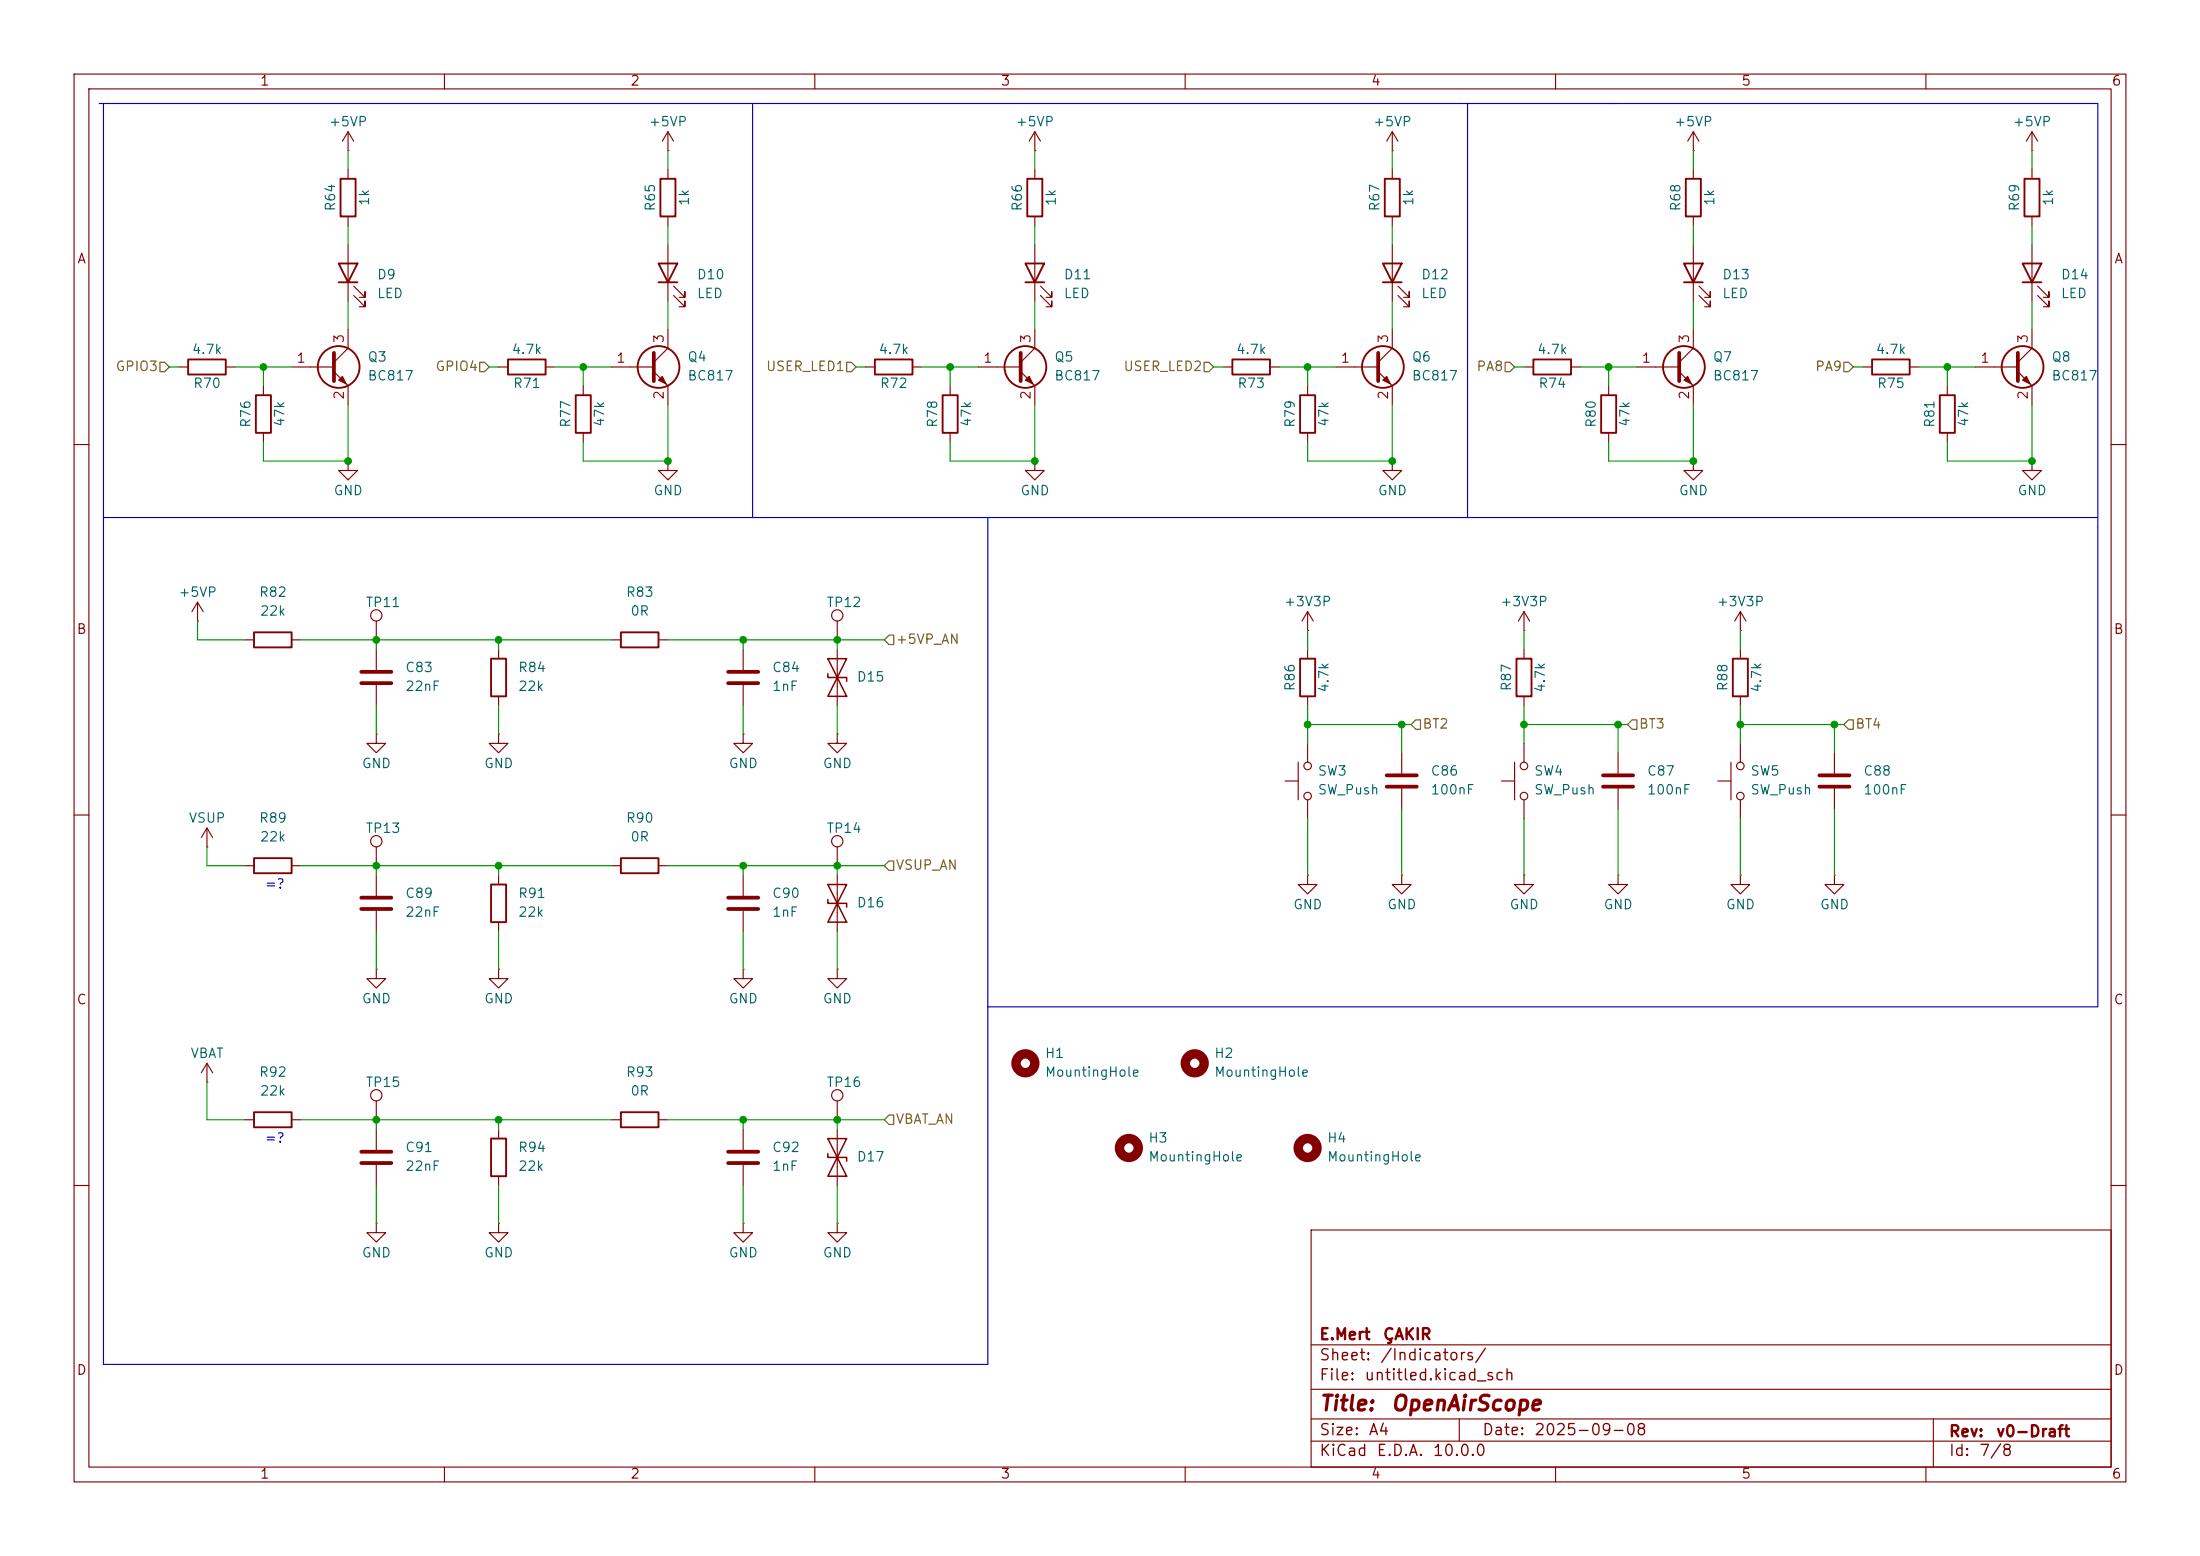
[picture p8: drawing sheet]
<svg xmlns="http://www.w3.org/2000/svg" width="297mm" height="210mm" viewBox="0 0 297 210" stroke-linecap="round" stroke-linejoin="round" font-family="sans-serif">
<g fill="none" stroke="#840000" stroke-width=".15">
<path d="M10 10h277v190h-277zM12 12h273v186h-273zM47 17.8v2.5M47 17.8l-.8 1.3M47 17.8l.8 1.3M60 10v2M90.2 17.8v2.5M90.2 17.8l-.8 1.3M90.2 17.8l.7 1.3M110 10v2M139.7 17.8l-.8 1.3M139.7 17.8l.8 1.3"/>
<path d="M139.7 17.8v2.5M160 10v2M188 17.8v2.5M188 17.8l-.8 1.3M188 17.8l.7 1.3M210 10v2M228.6 17.8v2.5M228.6 17.8l-.8 1.3M228.6 17.8l.8 1.3M260 10v2M274.3 17.8v2.5M274.3 17.8l-.7 1.3"/>
<path d="M274.3 17.8l.8 1.3M47 20.3h.1M47 22.9v1.2M47 29.2v1.3M47 33v7.6M47.8 39.9l1.5 1.5v-.8v.8h-.8M47.8 38.6l1.5 1.5v-.7v.7h-.8M90.2 20.3h.1M90.2 22.9v1.2M90.2 29.2v1.3M90.2 33v7.6M90.9 39.9l1.6 1.5v-.8v.8h-.8"/>
<path d="M90.9 38.6l1.6 1.5v-.7v.7h-.8M139.7 20.3h.1M139.7 22.9v1.2M139.7 29.2v1.3M139.7 33v7.6M140.5 39.9l1.5 1.5v-.8v.8h-.8M140.5 38.6l1.5 1.5v-.7v.7h-.8M188 20.3h.1M188 22.9v1.2M188 29.2v1.3M188 33v7.6M188.7 39.9l1.5 1.5v-.8v.8h-.7"/>
<path d="M188.7 38.6l1.5 1.5v-.7v.7h-.7M228.6 20.3h.1M228.6 22.9v1.2M228.6 29.2v1.3M228.6 33v7.6M229.4 39.9l1.5 1.5v-.8v.8h-.8M229.4 38.6l1.5 1.5v-.7v.7h-.8M274.3 20.3h.1M274.3 22.9v1.2M274.3 29.2v1.3M274.3 33v7.6M275.1 39.9l1.5 1.5v-.8v.8h-.8"/>
<path d="M275.1 38.6l1.5 1.5v-.7v.7h-.8M24.1 49.5h1.3M30.5 49.5h1.2M35.6 52.1v1.2M35.6 58.4v1.3M39.4 49.5h5.7M45.1 50.2l1.9 1.9v2.5M47 44.5v2.5l-1.9 1.9M67.3 49.5h1.3M73.7 49.5h1.2M78.7 52.1v1.2M78.7 58.4v1.3"/>
<path d="M82.5 49.5h5.8M88.3 50.2l1.9 1.9v2.5M90.2 44.5v2.5l-1.9 1.9M116.8 49.5h1.3M123.2 49.5h1.3M128.3 52.1v1.2M128.3 58.4v1.3M132.1 49.5h5.7M137.8 50.2l1.9 1.9v2.5M139.7 44.5v2.5l-1.9 1.9M165.1 49.5h1.3M171.4 49.5h1.3"/>
<path d="M176.5 52.1v1.2M176.5 58.4v1.3M180.3 49.5h5.8M186.1 50.2l1.9 1.9v2.5M188 44.5v2.5l-1.9 1.9M205.7 49.5h1.3M212.1 49.5h1.3M217.2 52.1v1.2M217.2 58.4v1.3M221 49.5h5.7M226.7 50.2l1.9 1.9v2.5M228.6 44.5v2.5l-1.9 1.9"/>
<path d="M251.5 49.5h1.2M257.8 49.5h1.3M262.9 52.1v1.2M262.9 58.4v1.3M266.7 49.5h5.7M272.4 50.2l1.9 1.9v2.5M274.3 44.5v2.5l-1.9 1.9M10 60h2M47 62.2v1.3h1.3l-1.3 1.3-1.3-1.3h1.3M47 62.2h.1M90.2 62.2v1.3h1.2l-1.2 1.3-1.3-1.3h1.3M90.2 62.2h.1"/>
<path d="M139.7 62.2v1.3h1.3l-1.3 1.3-1.3-1.3h1.3M139.7 62.2h.1M188 62.2v1.3h1.2l-1.2 1.3-1.3-1.3h1.3M188 62.2h.1M228.6 62.2v1.3h1.3l-1.3 1.3-1.3-1.3h1.3M228.6 62.2h.1M274.3 62.2v1.3h1.3l-1.3 1.3-1.3-1.3h1.3M274.3 62.2h.1M285 60h2M26.7 83.8h.1M26.7 81.3l-.8 1.3M26.7 81.3l.7 1.3"/>
<path d="M26.7 81.3v2.5M33 86.4h1.3M39.4 86.4h1.2M50.8 99.1v1.2h1.3l-1.3 1.3-1.3-1.3h1.3M50.8 99.1h.1M50.8 83.8v2.6M50.8 87.6v2.8M50.8 92.5v2.8M67.3 99.1v1.2h1.3l-1.3 1.3-1.3-1.3h1.3M67.3 99.1h.1M67.3 87.6v1.3M67.3 94v1.3"/>
<path d="M82.5 86.4h1.3M88.9 86.4h1.3M100.3 99.1v1.2h1.3l-1.3 1.3-1.2-1.3h1.2M100.3 99.1h.1M100.3 87.6v2.8M100.3 92.5v2.8M113 99.1v1.2h1.3l-1.3 1.3-1.2-1.3h1.2M113 99.1h.1M113 83.8v2.6M113 87.6v7.7M176.5 85.1h.1M176.5 82.6l-.7 1.2"/>
<path d="M176.5 82.6l.8 1.2M176.5 82.6v2.5M176.5 87.6v1.3M176.5 94v1.3M205.7 85.1h.1M205.7 82.6v2.5M205.7 87.6v1.3M205.7 94v1.3M205.7 82.6l-.7 1.2M205.7 82.6l.8 1.2M234.9 85.1h.1M234.9 82.6l-.7 1.2"/>
<path d="M234.9 82.6l.8 1.2M234.9 82.6v2.5M234.9 87.6v1.3M234.9 94v1.3M10 110h2M27.9 114.3h.1M27.9 111.8l-.7 1.2M27.9 111.8l.8 1.2M27.9 111.8v2.5M33 116.8h1.3M39.4 116.8h1.2M50.8 114.3v2.5"/>
<path d="M50.8 118.1v2.8M67.3 118.1v1.3M82.5 116.8h1.3M88.9 116.8h1.3M100.3 118.1v2.8M113 114.3v2.5M113 118.1v7.6M173.5 105.4h1.8M175.3 102.9v5.1M176.5 118.1v1.3h1.3l-1.3 1.3-1.2-1.3h1.2M176.5 118.1h.1M176.5 100.3v2.6"/>
<path d="M176.5 108v2.5M189.2 118.1v1.3h1.3l-1.3 1.3-1.2-1.3h1.2M189.2 118.1h.1M189.2 101.6v2.8M189.2 106.4v2.8M202.7 105.4h1.8M204.5 102.9v5.1M205.7 118.1v1.3h1.3l-1.3 1.3-1.2-1.3h1.2M205.7 118.1h.1M205.7 100.3v2.6M205.7 108v2.5M218.4 118.1v1.3h1.3l-1.3 1.3-1.2-1.3h1.2"/>
<path d="M218.4 118.1h.1M218.4 101.6v2.8M218.4 106.4v2.8M231.9 105.4h1.8M233.7 102.9v5.1M234.9 118.1v1.3h1.3l-1.3 1.3-1.2-1.3h1.2M234.9 118.1h.1M234.9 100.3v2.6M234.9 108v2.5M247.6 118.1v1.3h1.3l-1.3 1.3-1.2-1.3h1.2M247.6 118.1h.1M247.6 101.6v2.8"/>
<path d="M247.6 106.4v2.8M285 110h2M50.8 130.8v1.3h1.3l-1.3 1.3-1.3-1.3h1.3M50.8 130.8h.1M50.8 122.9v2.8M67.3 130.8v1.3h1.3l-1.3 1.3-1.3-1.3h1.3M67.3 130.8h.1M67.3 124.5v1.2M100.3 130.8v1.3h1.3l-1.3 1.3-1.2-1.3h1.2M100.3 130.8h.1M100.3 122.9v2.8M113 130.8v1.3h1.3l-1.3 1.3-1.2-1.3h1.2"/>
<path d="M113 130.8h.1M27.9 146.1h.1M27.9 143.5v2.6M27.9 143.5l-.7 1.3M27.9 143.5l.8 1.3M33 151.1h1.3M39.4 151.1h1.2M50.8 148.6v2.5M50.8 152.4v2.8M50.8 157.2v2.8M67.3 152.4v1.3M67.3 158.8v1.2"/>
<path d="M82.5 151.1h1.3M88.9 151.1h1.3M100.3 152.4v2.8M100.3 157.2v2.8M113 148.6v2.5M113 152.4v7.6M10 160h2M50.8 165.1v1.3h1.3l-1.3 1.2-1.3-1.2h1.3M50.8 165.1h.1M67.3 165.1v1.3h1.3l-1.3 1.2-1.3-1.2h1.3M67.3 165.1h.1M100.3 165.1v1.3h1.3l-1.3 1.2-1.2-1.2h1.2"/>
<path d="M100.3 165.1h.1M113 165.1v1.3h1.3l-1.3 1.2-1.2-1.2h1.2M113 165.1h.1M177 166h108v32h-108zM285 160h2M60 198v2M110 198v2M160 198v2M177 194.5h108M177 191.5h108M177 187.5h108M177 181.5h108"/>
<path d="M197 191.5v3M210 198v2M260 198v2M261 191.5v6.5"/>
<circle cx="50.8" cy="83.1" r=".76"/>
<circle cx="113" cy="83.1" r=".76"/>
<circle cx="50.8" cy="113.5" r=".76"/>
<circle cx="113" cy="113.5" r=".76"/>
<circle cx="176.5" cy="103.4" r=".51"/>
<circle cx="176.5" cy="107.4" r=".51"/>
<circle cx="205.7" cy="107.4" r=".51"/>
<circle cx="205.7" cy="103.4" r=".51"/>
<circle cx="235" cy="107.4" r=".51"/>
<circle cx="235" cy="103.4" r=".51"/>
<circle cx="50.8" cy="147.8" r=".76"/>
<circle cx="113" cy="147.8" r=".76"/>
</g>
<g fill="none" stroke="#840000" stroke-width=".51">
<path d="M45.1 47.6v3.8M88.3 47.6v3.8M137.8 47.6v3.8M186.1 47.6v3.8M226.7 47.6v3.8M272.4 47.6v3.8M48.8 90.7h4M48.8 92.2h4M98.3 90.7h4.1M98.3 92.2h4.1M187.2 104.6h4.1M187.2 106.2h4.1"/>
<path d="M216.4 104.6h4.1M216.4 106.2h4.1M245.6 104.6h4.1M245.6 106.2h4.1M48.8 121.2h4M48.8 122.7h4M98.3 121.2h4.1M98.3 122.7h4.1M48.8 155.4h4M48.8 157h4M98.3 155.4h4.1M98.3 157h4.1"/>
</g>
<g fill="none" stroke="#840000" stroke-width=".25">
<path d="M45.7 35.6h2.6l-1.3 2.5zM45.7 38.1h2.6M46 24.1h2v5.1h-2zM88.9 35.6h2.5l-1.2 2.5zM88.9 38.1h2.5M89.2 24.1h2v5.1h-2zM138.4 35.6h2.6l-1.3 2.5zM138.4 38.1h2.6M138.7 24.1h2v5.1h-2zM186.7 35.6h2.5l-1.2 2.5zM186.7 38.1h2.5M186.9 24.1h2.1v5.1h-2.1z"/>
<path d="M227.3 35.6h2.6l-1.3 2.5zM227.3 38.1h2.6M227.6 24.1h2v5.1h-2zM273 35.6h2.6l-1.3 2.5zM273 38.1h2.6M273.3 24.1h2v5.1h-2zM25.4 48.5h5.1v2h-5.1zM34.5 53.3h2.1v5.1h-2.1zM68.6 48.5h5.1v2h-5.1zM77.7 53.3h2.1v5.1h-2.1zM118.1 48.5h5.1v2h-5.1zM127.3 53.3h2v5.1h-2z"/>
<path d="M166.4 48.5h5v2h-5zM175.5 53.3h2v5.1h-2zM207 48.5h5.1v2h-5.1zM216.2 53.3h2v5.1h-2zM252.7 48.5h5.1v2h-5.1zM261.9 53.3h2v5.1h-2zM34.3 85.3h5.1v2.1h-5.1zM66.3 88.9h2v5.1h-2zM83.8 85.3h5.1v2.1h-5.1zM175.5 88.9h2v5.1h-2zM204.7 88.9h2.1v5.1h-2.1zM233.9 88.9h2.1v5.1h-2.1z"/>
<path d="M34.3 115.8h5.1v2.1h-5.1zM66.3 119.4h2v5.1h-2zM83.8 115.8h5.1v2.1h-5.1zM34.3 150.1h5.1v2h-5.1zM66.3 153.7h2v5.1h-2zM83.8 150.1h5.1v2h-5.1z"/>
<circle cx="45.7" cy="49.5" r="2.82"/>
<circle cx="88.9" cy="49.5" r="2.82"/>
<circle cx="138.4" cy="49.5" r="2.82"/>
<circle cx="186.7" cy="49.5" r="2.82"/>
<circle cx="227.3" cy="49.5" r="2.82"/>
<circle cx="273" cy="49.5" r="2.82"/>
</g>
<g fill="#840000" stroke="#840000" stroke-width=".15">
<path d="M227.3 51.3l.5-.5 .5 1z"/>
<path d="M88.9 51.3l.5-.5 .5 1z"/>
<path d="M46.2 50.8l.5 1-1-.5z"/>
<path d="M186.7 51.3l.5-.5 .5 1z"/>
<path d="M138.4 51.3l.5-.5 .5 1z"/>
<path d="M273 51.3l.6-.5 .5 1z"/>
</g>
<path d="M111.8 90.9v.5h2.5v.5M111.8 88.9h2.5l-1.3 2.5zM113 91.4l1.3 2.6h-2.5zM111.8 119.4h2.5l-1.3 2.5zM111.8 121.4v.5h2.5v.5M113 121.9l1.3 2.6h-2.5zM111.8 155.7v.5h2.5v.5M111.8 153.7h2.5l-1.3 2.5zM113 156.2l1.3 2.6h-2.5z" fill="none" stroke="#840000" stroke-width=".2"/>
<g fill="none" stroke="#840000" stroke-width="1.3">
<circle cx="138.4" cy="143.5" r="1.27"/>
<circle cx="152.4" cy="154.9" r="1.27"/>
<circle cx="161.3" cy="143.5" r="1.27"/>
<circle cx="176.5" cy="154.9" r="1.27"/>
</g>
<path d="M21.6 48.9h.6l.7 .6-.7 .7h-.6zM64.8 48.9h.6l.6 .6-.6 .7h-.6zM114.3 48.9h.6l.7 .6-.7 .7h-.6zM162.6 48.9h.6l.6 .6-.6 .7h-.6zM203.2 48.9h.6l.7 .6-.7 .7h-.6zM248.9 48.9h.7l.6 .6-.6 .7h-.7zM119.4 86.4l.6-.7h.6v1.3h-.6zM191.1 97.2h.7v1.2h-.7l-.6-.6zM220.3 97.2h.7v1.2h-.7l-.6-.6zM249.6 97.2h.6v1.2h-.6l-.7-.6zM119.4 116.8l.6-.6h.6v1.3h-.6zM120 150.5h.6v1.3h-.6l-.6-.7z" fill="none" stroke="#725600" stroke-width=".15"/>
<path d="M13.4 14h269.8v121.9h-149.9M14 14v170.2h119.3v-114.3M101.6 14v55.9M198.1 14v55.9M14 69.9h269.2" fill="none" stroke="#0000c2" stroke-width=".15"/>
<g fill="none" stroke="#009600" stroke-width=".15">
<path d="M47 20.3v2.6M47 30.5v2.5M90.2 20.3v2.6M90.2 30.5v2.5M139.7 20.3v2.6M139.7 30.5v2.5M188 20.3v2.6M188 30.5v2.5M228.6 20.3v2.6M228.6 30.5v2.5M274.3 20.3v2.6M274.3 30.5v2.5"/>
<path d="M22.9 49.5h1.2M31.7 49.5h7.7M35.6 49.5v2.6M47 54.6v7.6h-11.4v-2.5M47 40.6v3.9M66 49.5h1.3M74.9 49.5h7.6M78.7 49.5v2.6M90.2 40.6v3.9M90.2 54.6v7.6h-11.5v-2.5M115.6 49.5h1.2M124.5 49.5h7.6"/>
<path d="M128.3 49.5v2.6M139.7 54.6v7.6h-11.4v-2.5M139.7 40.6v3.9M163.8 49.5h1.3M172.7 49.5h7.6M176.5 49.5v2.6M188 54.6v7.6h-11.5v-2.5M188 40.6v3.9M204.5 49.5h1.2M213.4 49.5h7.6M217.2 49.5v2.6M228.6 54.6v7.6h-11.4v-2.5"/>
<path d="M228.6 40.6v3.9M250.2 49.5h1.3M259.1 49.5h7.6M262.9 49.5v2.6M274.3 54.6v7.6h-11.4v-2.5M274.3 40.6v3.9M26.7 83.8v2.6h6.3M40.6 86.4h41.9M50.8 86.4v1.2M50.8 95.3v3.8M67.3 86.4v1.2M67.3 95.3v3.8"/>
<path d="M90.2 86.4h29.2M100.3 86.4v1.2M100.3 95.3v3.8M113 86.4v1.2M113 95.3v3.8M176.5 85.1v2.5M176.5 95.3v5M176.5 97.8h14M189.2 97.8v3.8M205.7 85.1v2.5M205.7 95.3v5M205.7 97.8h14"/>
<path d="M218.4 97.8v3.8M234.9 85.1v2.5M234.9 95.3v5M234.9 97.8h14M247.6 97.8v3.8M27.9 114.3v2.5h5.1M40.6 116.8h41.9M50.8 116.8v1.3M67.3 116.8v1.3M90.2 116.8h29.2M100.3 116.8v1.3M113 116.8v1.3"/>
<path d="M176.5 110.5v7.6M189.2 109.2v8.9M205.7 110.5v7.6M218.4 109.2v8.9M234.9 110.5v7.6M247.6 109.2v8.9M50.8 125.7v5.1M67.3 125.7v5.1M100.3 125.7v5.1M113 125.7v5.1M27.9 146.1v5h5.1M40.6 151.1h41.9"/>
<path d="M50.8 151.1v1.3M67.3 151.1v1.3M90.2 151.1h29.2M100.3 151.1v1.3M113 151.1v1.3M50.8 160v5.1M67.3 160v5.1M100.3 160v5.1M113 160v5.1"/>
</g>
<g fill="#009600" stroke="#009600" stroke-width=".14">
<circle cx="100.3" cy="86.4" r=".46"/>
<circle cx="67.3" cy="151.1" r=".46"/>
<circle cx="67.3" cy="86.4" r=".46"/>
<circle cx="100.3" cy="116.8" r=".46"/>
<circle cx="47" cy="62.2" r=".46"/>
<circle cx="50.8" cy="86.4" r=".46"/>
<circle cx="78.7" cy="49.5" r=".46"/>
<circle cx="90.2" cy="62.2" r=".46"/>
<circle cx="50.8" cy="151.1" r=".46"/>
<circle cx="50.8" cy="116.8" r=".46"/>
<circle cx="67.3" cy="116.8" r=".46"/>
<circle cx="100.3" cy="151.1" r=".46"/>
<circle cx="113" cy="151.1" r=".46"/>
<circle cx="35.6" cy="49.5" r=".46"/>
<circle cx="139.7" cy="62.2" r=".46"/>
<circle cx="176.5" cy="49.5" r=".46"/>
<circle cx="188" cy="62.2" r=".46"/>
<circle cx="128.3" cy="49.5" r=".46"/>
<circle cx="228.6" cy="62.2" r=".46"/>
<circle cx="218.4" cy="97.8" r=".46"/>
<circle cx="247.6" cy="97.8" r=".46"/>
<circle cx="234.9" cy="97.8" r=".46"/>
<circle cx="274.3" cy="62.2" r=".46"/>
<circle cx="262.9" cy="49.5" r=".46"/>
<circle cx="217.2" cy="49.5" r=".46"/>
<circle cx="113" cy="116.8" r=".46"/>
<circle cx="113" cy="86.4" r=".46"/>
<circle cx="189.2" cy="97.8" r=".46"/>
<circle cx="176.5" cy="97.8" r=".46"/>
<circle cx="205.7" cy="97.8" r=".46"/>
</g>
<g font-size="2" fill="#840000">
<text x="178" y="190.9">Title:</text>
<text x="187.7" y="190.9">OpenAirScope</text>
</g>
<g font-size="1.5" fill="#840000">
<text x="178" y="184">Sheet:</text>
<text x="178" y="181.2">E.Mert</text>
<text x="186.2" y="184">/Indicators/</text>
<text x="186.6" y="181.2">ÇAKIR</text>
<text x="178" y="186.7">File:</text>
<text x="184.1" y="186.7">untitled.kicad_sch</text>
<text x="178" y="196.9">KiCad</text>
<text x="178" y="194.1">Size:</text>
<text x="184.7" y="194.1">A4</text>
<text x="185.7" y="196.9">E.D.A.</text>
<text x="193.3" y="196.9">10.0.0</text>
<text x="200" y="194.1">Date:</text>
<text x="207" y="194.1">2025-09-08</text>
<text x="263" y="194.3">Rev:</text>
<text x="263" y="196.9">Id:</text>
<text x="267.1" y="196.9">7/8</text>
<text x="269.4" y="194.3">v0-Draft</text>
</g>
<g font-size="1.3" fill="#840000">
<text x="35" y="11.9">1</text>
<text x="85" y="11.9">2</text>
<text x="135" y="11.9">3</text>
<text x="185" y="11.9">4</text>
<text x="235" y="11.9">5</text>
<text x="285" y="11.9">6</text>
<text x="10.3" y="35.9">A</text>
<text x="285.3" y="35.9">A</text>
<text x="10.3" y="85.9">B</text>
<text x="285.3" y="85.9">B</text>
<text x="10.3" y="135.9">C</text>
<text x="285.3" y="135.9">C</text>
<text x="10.3" y="185.9">D</text>
<text x="285.3" y="185.9">D</text>
<text x="35" y="199.9">1</text>
<text x="85" y="199.9">2</text>
<text x="135" y="199.9">3</text>
<text x="185" y="199.9">4</text>
<text x="235" y="199.9">5</text>
<text x="285" y="199.9">6</text>
</g>
<g font-size="1.3" fill="#006464">
<text x="44.3" y="17.4">+5VP</text>
<text x="87.5" y="17.4">+5VP</text>
<text x="137" y="17.4">+5VP</text>
<text x="185.3" y="17.4">+5VP</text>
<text x="225.9" y="17.4">+5VP</text>
<text x="271.6" y="17.4">+5VP</text>
<text x="45.6" y="28.6" transform="rotate(-90 45.6 28.6)">R64</text>
<text x="50.1" y="27.9" transform="rotate(-90 50.1 27.9)">1k</text>
<text x="88.7" y="28.6" transform="rotate(-90 88.7 28.6)">R65</text>
<text x="93.3" y="27.9" transform="rotate(-90 93.3 27.9)">1k</text>
<text x="138.3" y="28.6" transform="rotate(-90 138.3 28.6)">R66</text>
<text x="142.8" y="27.9" transform="rotate(-90 142.8 27.9)">1k</text>
<text x="186.5" y="28.6" transform="rotate(-90 186.5 28.6)">R67</text>
<text x="191.1" y="27.9" transform="rotate(-90 191.1 27.9)">1k</text>
<text x="227.2" y="28.6" transform="rotate(-90 227.2 28.6)">R68</text>
<text x="231.7" y="27.9" transform="rotate(-90 231.7 27.9)">1k</text>
<text x="272.9" y="28.6" transform="rotate(-90 272.9 28.6)">R69</text>
<text x="277.5" y="27.9" transform="rotate(-90 277.5 27.9)">1k</text>
<text x="50.8" y="38">D9</text>
<text x="50.8" y="40.6">LED</text>
<text x="94" y="40.6">LED</text>
<text x="94" y="38">D10</text>
<text x="143.5" y="40.6">LED</text>
<text x="143.5" y="38">D11</text>
<text x="191.8" y="40.6">LED</text>
<text x="191.8" y="38">D12</text>
<text x="232.4" y="40.6">LED</text>
<text x="232.4" y="38">D13</text>
<text x="278.1" y="40.6">LED</text>
<text x="278.1" y="38">D14</text>
<text x="25.8" y="48.1">4.7k</text>
<text x="26" y="52.7">R70</text>
<text x="49.5" y="51.7">BC817</text>
<text x="49.5" y="49.1">Q3</text>
<text x="69" y="48.1">4.7k</text>
<text x="69.2" y="52.7">R71</text>
<text x="92.7" y="51.7">BC817</text>
<text x="92.7" y="49.1">Q4</text>
<text x="118.5" y="48.1">4.7k</text>
<text x="118.7" y="52.7">R72</text>
<text x="142.2" y="51.7">BC817</text>
<text x="142.2" y="49.1">Q5</text>
<text x="166.8" y="48.1">4.7k</text>
<text x="167" y="52.7">R73</text>
<text x="190.5" y="51.7">BC817</text>
<text x="190.5" y="49.1">Q6</text>
<text x="207.4" y="48.1">4.7k</text>
<text x="207.6" y="52.7">R74</text>
<text x="231.1" y="51.7">BC817</text>
<text x="231.1" y="49.1">Q7</text>
<text x="253.1" y="48.1">4.7k</text>
<text x="253.3" y="52.7">R75</text>
<text x="276.9" y="51.7">BC817</text>
<text x="276.9" y="49.1">Q8</text>
<text x="34.1" y="57.8" transform="rotate(-90 34.1 57.8)">R76</text>
<text x="38.7" y="57.7" transform="rotate(-90 38.7 57.7)">47k</text>
<text x="77.3" y="57.8" transform="rotate(-90 77.3 57.8)">R77</text>
<text x="81.9" y="57.7" transform="rotate(-90 81.9 57.7)">47k</text>
<text x="126.8" y="57.8" transform="rotate(-90 126.8 57.8)">R78</text>
<text x="131.4" y="57.7" transform="rotate(-90 131.4 57.7)">47k</text>
<text x="175.1" y="57.8" transform="rotate(-90 175.1 57.8)">R79</text>
<text x="179.7" y="57.7" transform="rotate(-90 179.7 57.7)">47k</text>
<text x="215.7" y="57.8" transform="rotate(-90 215.7 57.8)">R80</text>
<text x="220.3" y="57.7" transform="rotate(-90 220.3 57.7)">47k</text>
<text x="261.5" y="57.8" transform="rotate(-90 261.5 57.8)">R81</text>
<text x="266" y="57.7" transform="rotate(-90 266 57.7)">47k</text>
<text x="45" y="67.2">GND</text>
<text x="88.1" y="67.2">GND</text>
<text x="137.7" y="67.2">GND</text>
<text x="185.9" y="67.2">GND</text>
<text x="226.6" y="67.2">GND</text>
<text x="272.3" y="67.2">GND</text>
<text x="24" y="80.9">+5VP</text>
<text x="34.9" y="80.9">R82</text>
<text x="35" y="83.4">22k</text>
<text x="49.3" y="82.3">TP11</text>
<text x="84.4" y="80.9">R83</text>
<text x="85" y="83.4">0R</text>
<text x="111.5" y="82.3">TP12</text>
<text x="173.3" y="82.1">+3V3P</text>
<text x="202.5" y="82.1">+3V3P</text>
<text x="231.7" y="82.1">+3V3P</text>
<text x="54.6" y="91">C83</text>
<text x="54.6" y="93.6">22nF</text>
<text x="69.9" y="93.6">22k</text>
<text x="69.9" y="91">R84</text>
<text x="104.1" y="93.6">1nF</text>
<text x="104.1" y="91">C84</text>
<text x="115.6" y="92.3">D15</text>
<text x="175.1" y="93.4" transform="rotate(-90 175.1 93.4)">R86</text>
<text x="179.7" y="93.6" transform="rotate(-90 179.7 93.6)">4.7k</text>
<text x="204.3" y="93.4" transform="rotate(-90 204.3 93.4)">R87</text>
<text x="208.9" y="93.6" transform="rotate(-90 208.9 93.6)">4.7k</text>
<text x="233.5" y="93.4" transform="rotate(-90 233.5 93.4)">R88</text>
<text x="238.1" y="93.6" transform="rotate(-90 238.1 93.6)">4.7k</text>
<text x="48.8" y="104">GND</text>
<text x="65.3" y="104">GND</text>
<text x="98.3" y="104">GND</text>
<text x="111" y="104">GND</text>
<text x="177.8" y="105">SW3</text>
<text x="177.8" y="107.5">SW_Push</text>
<text x="193" y="107.5">100nF</text>
<text x="193" y="105">C86</text>
<text x="207" y="105">SW4</text>
<text x="207" y="107.5">SW_Push</text>
<text x="222.3" y="107.5">100nF</text>
<text x="222.3" y="105">C87</text>
<text x="236.2" y="105">SW5</text>
<text x="236.2" y="107.5">SW_Push</text>
<text x="251.5" y="107.5">100nF</text>
<text x="251.5" y="105">C88</text>
<text x="25.4" y="111.4">VSUP</text>
<text x="34.9" y="111.4">R89</text>
<text x="35" y="113.9">22k</text>
<text x="49.3" y="112.7">TP13</text>
<text x="84.4" y="111.4">R90</text>
<text x="85" y="113.9">0R</text>
<text x="111.5" y="112.7">TP14</text>
<text x="54.6" y="121.5">C89</text>
<text x="54.6" y="124.1">22nF</text>
<text x="69.9" y="124.1">22k</text>
<text x="69.9" y="121.5">R91</text>
<text x="104.1" y="124.1">1nF</text>
<text x="104.1" y="121.5">C90</text>
<text x="115.6" y="122.8">D16</text>
<text x="174.5" y="123">GND</text>
<text x="187.2" y="123">GND</text>
<text x="203.7" y="123">GND</text>
<text x="216.4" y="123">GND</text>
<text x="232.9" y="123">GND</text>
<text x="245.6" y="123">GND</text>
<text x="48.8" y="135.7">GND</text>
<text x="65.3" y="135.7">GND</text>
<text x="98.3" y="135.7">GND</text>
<text x="111" y="135.7">GND</text>
<text x="25.6" y="143.1">VBAT</text>
<text x="141" y="143.1">H1</text>
<text x="163.8" y="143.1">H2</text>
<text x="34.9" y="145.6">R92</text>
<text x="35" y="148.2">22k</text>
<text x="49.3" y="147">TP15</text>
<text x="84.4" y="145.6">R93</text>
<text x="85" y="148.2">0R</text>
<text x="111.5" y="147">TP16</text>
<text x="141" y="145.6">MountingHole</text>
<text x="163.8" y="145.6">MountingHole</text>
<text x="54.6" y="155.8">C91</text>
<text x="69.9" y="155.8">R94</text>
<text x="104.1" y="155.8">C92</text>
<text x="154.9" y="154.5">H3</text>
<text x="179.1" y="154.5">H4</text>
<text x="54.6" y="158.3">22nF</text>
<text x="69.9" y="158.3">22k</text>
<text x="104.1" y="158.3">1nF</text>
<text x="115.6" y="157.1">D17</text>
<text x="154.9" y="157.1">MountingHole</text>
<text x="179.1" y="157.1">MountingHole</text>
<text x="48.8" y="170">GND</text>
<text x="65.3" y="170">GND</text>
<text x="98.3" y="170">GND</text>
<text x="111" y="170">GND</text>
</g>
<g font-size="1.3" fill="#a90000">
<text x="46.7" y="46.4" transform="rotate(-90 46.7 46.4)">3</text>
<text x="89.9" y="46.4" transform="rotate(-90 89.9 46.4)">3</text>
<text x="139.4" y="46.4" transform="rotate(-90 139.4 46.4)">3</text>
<text x="187.7" y="46.4" transform="rotate(-90 187.7 46.4)">3</text>
<text x="228.3" y="46.4" transform="rotate(-90 228.3 46.4)">3</text>
<text x="274.1" y="46.4" transform="rotate(-90 274.1 46.4)">3</text>
<text x="39.9" y="49.3">1</text>
<text x="83.1" y="49.3">1</text>
<text x="132.6" y="49.3">1</text>
<text x="180.9" y="49.3">1</text>
<text x="221.5" y="49.3">1</text>
<text x="267.3" y="49.3">1</text>
<text x="46.7" y="54" transform="rotate(-90 46.7 54)">2</text>
<text x="89.9" y="54" transform="rotate(-90 89.9 54)">2</text>
<text x="139.4" y="54" transform="rotate(-90 139.4 54)">2</text>
<text x="187.7" y="54" transform="rotate(-90 187.7 54)">2</text>
<text x="228.3" y="54" transform="rotate(-90 228.3 54)">2</text>
<text x="274.1" y="54" transform="rotate(-90 274.1 54)">2</text>
</g>
<g font-size="1.3" fill="#725600">
<text x="15.5" y="50.4">GPIO3</text>
<text x="58.7" y="50.4">GPIO4</text>
<text x="103.3" y="50.4">USER_LED1</text>
<text x="151.6" y="50.4">USER_LED2</text>
<text x="199.2" y="50.4">PA8</text>
<text x="245" y="50.4">PA9</text>
<text x="120.8" y="87.2">+5VP_AN</text>
<text x="192" y="98.7">BT2</text>
<text x="221.2" y="98.7">BT3</text>
<text x="250.4" y="98.7">BT4</text>
<text x="120.8" y="117.7">VSUP_AN</text>
<text x="120.8" y="152">VBAT_AN</text>
</g>
<g font-size="1.3" fill="#0000c2">
<text x="35.7" y="120.2">=?</text>
<text x="35.7" y="154.5">=?</text>
</g>
</svg>
